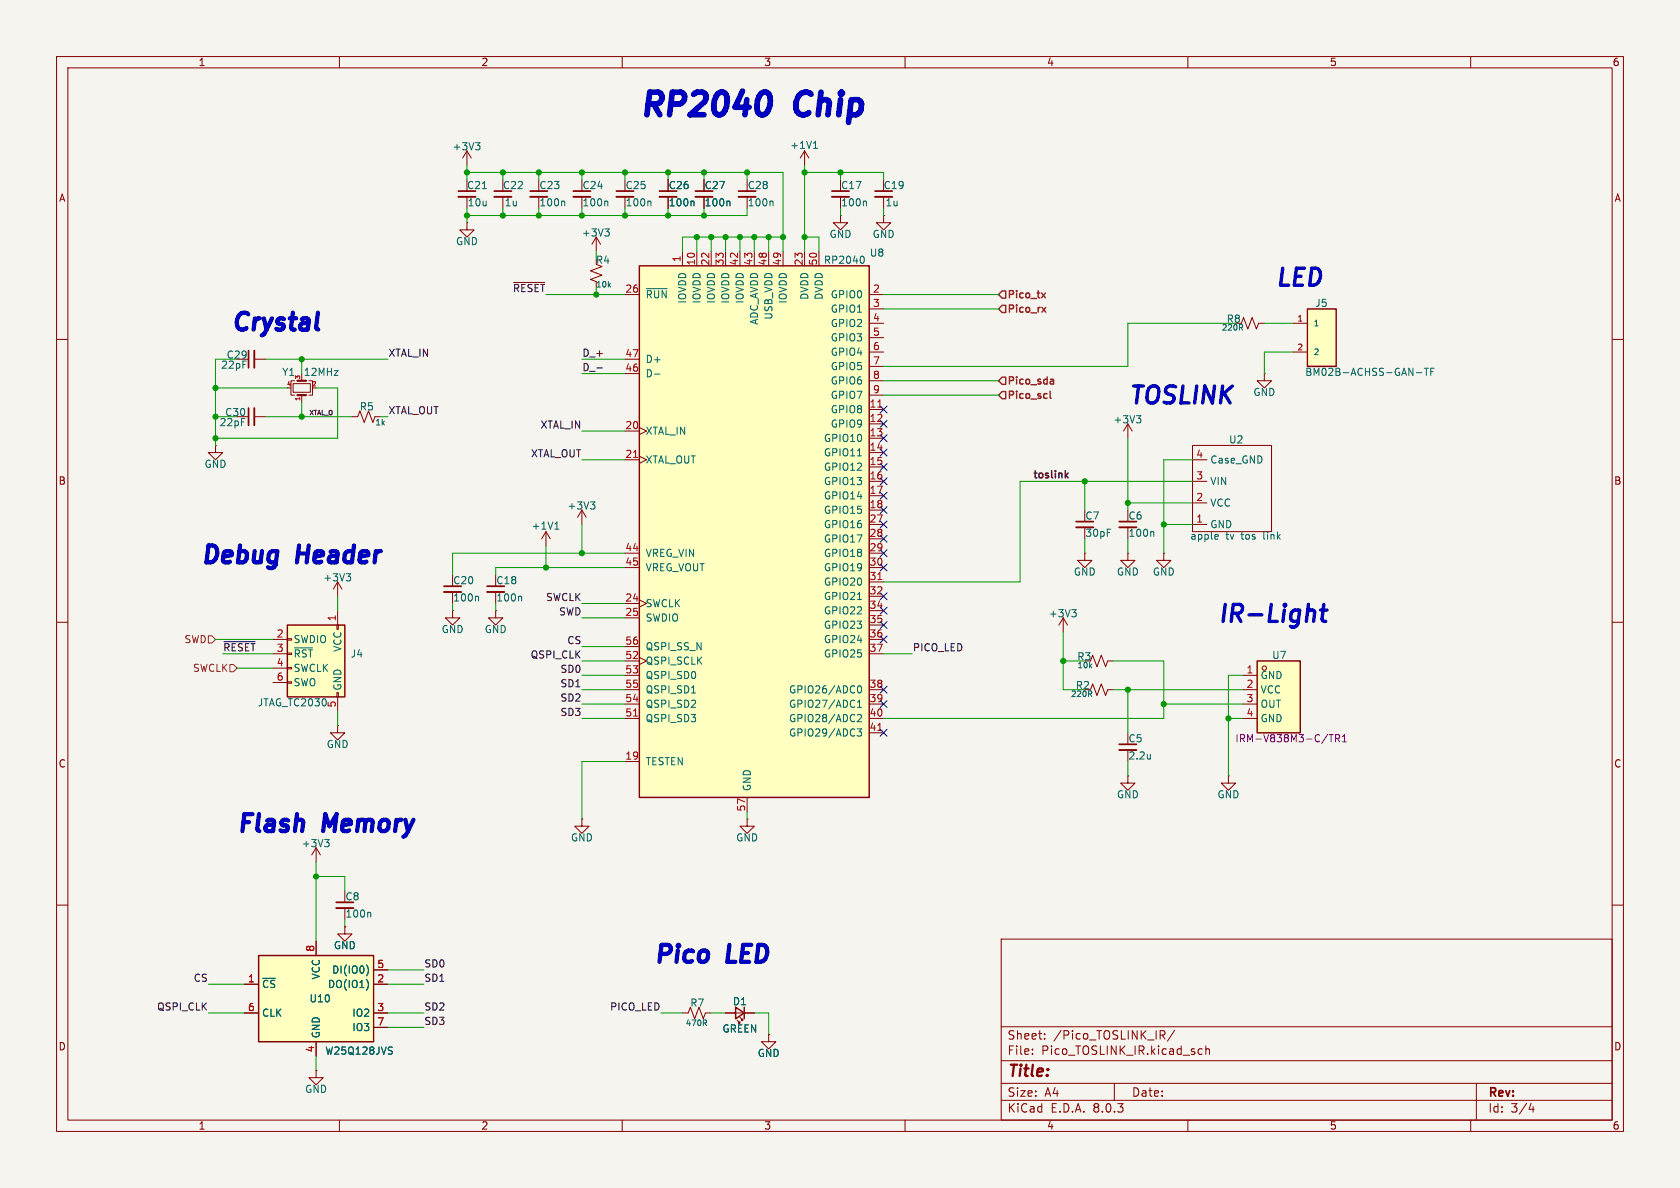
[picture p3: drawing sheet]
<svg xmlns="http://www.w3.org/2000/svg" width="297mm" height="210mm" viewBox="0 0 297 210" stroke-linecap="round" stroke-linejoin="round" font-family="sans-serif">
<path d="M0 0h297v210h-297z" fill="#f5f4ef" stroke="#f5f4ef" stroke-width=".18"/>
<g fill="none" stroke="#840000" stroke-width=".18">
<path d="M10 10h277v190h-277zM12 12h273v186h-273zM60 10v2M110 10v2M160 10v2M210 10v2M260 10v2M88.9 34.8v2M10 60h2M285 60h2M38.1 78.7v1.3h1.3l-1.3 1.3-1.3-1.3h1.3M38.1 78.7h.1"/>
<path d="M41.9 63.5h2M45 63.5h2M199.4 74.9l-.8 1.3M199.4 74.9v2.6M199.4 74.9l.8 1.3M210.8 78.7h14v15.3h-14zM223.5 66v1.3h1.3l-1.3 1.3-1.3-1.3h1.3M223.5 66h.1M199.4 97.8v1.3h1.3l-1.3 1.2-1.3-1.2h1.3M199.4 97.8h.1M210.8 92.7h2.6M210.8 88.9h2.6"/>
<path d="M210.8 85.1h2.6M210.8 81.3h2.6M10 110h2M59.7 102.9l-.8 1.2M59.7 102.9v2.5M59.7 102.9l.8 1.2M87.6 104.6v2.1M285 110h2M59.7 128.3v1.2h1.3l-1.3 1.3-1.3-1.3h1.3M59.7 128.3h.1M10 160h2M132.1 144.8v1.3h1.2l-1.2 1.2-1.3-1.2h1.3"/>
<path d="M132.1 144.8h.1M285 160h2M61 163.8v1.3h1.2l-1.2 1.3-1.3-1.3h1.3M61 163.8h.1M61 160.5v2.1M177 166h108v32h-108zM60 198v2M110 198v2M160 198v2M177 194.5h108M177 191.5h108M177 187.5h108"/>
<path d="M177 181.5h108M182.5 186.3v.1M182.5 185.5v.1M184.7 183.6v.1M184.7 182.8v.1M197 191.5v3M205.1 182.2h.6l.3 .3-.2 .4-.7 .1M205.5 183l.5 .7M207.7 182.1l-1.3 2M210 198v2M212 186.3h.5M212 185.5h.5"/>
<path d="M213.2 185.5l.2-.1 .3 .1 .1 .9M213.2 184.9v1.5M260 198v2M261 191.5v6.5M270.7 195l-.4 1.1h.9M271 195.6v1"/>
</g>
<path d="M87.4 34.8h3M45 62v3M86.1 104.6h3.1M59.4 160.5h3.1" fill="none" stroke="#840000" stroke-width=".33"/>
<path d="M87.4 33.8h3M43.9 62v3M86.1 103.6h3.1M59.4 159.5h3.1" fill="none" stroke="#840000" stroke-width=".3"/>
<path d="M200.9 73.5h.8l-.4 .5M201.4 74l.3 .2v.3l-.3 .2M215 94.5h.3l.1 .3-.6 .1M215.3 95.3h-.3M61.2 101.4h.8l-.4 .5M61.7 101.9l.3 .2v.3l-.3 .3M92 105.4l.2 .2v.6M65.4 161.3l.1 .2v.6" fill="none" stroke="#006464" stroke-width=".18"/>
<path d="M50.8 110.5h10.2v12.7h-10.2z" fill="#ffffc2"/>
<path d="M50.8 110.5h10.2v12.7h-10.2z" fill="none" stroke="#840000" stroke-width=".25"/>
<path d="M48.3 113h2.5M48.3 115.6h2.5M48.3 118.1h2.5M50.8 118h.8v.2h-.8zM50.8 115.4h.8v.3h-.8zM50.8 112.9h.8v.3h-.8zM59.6 110.5h.2v.8h-.2zM59.7 108v2.5M48.3 120.7h2.5M50.8 120.5h.8v.3h-.8zM59.6 122.4h.2v.8h-.2zM59.7 123.2v2.5" fill="none" stroke="#840000" stroke-width=".18"/>
<path d="M52 114.5h3.2" fill="none" stroke="#006464" stroke-width=".18"/>
<path d="M222.2 116.8h7.7v12.7h-7.7z" fill="#ffffc2"/>
<path d="M222.2 116.8h7.7v12.7h-7.7z" fill="none" stroke="#840000" stroke-width=".25"/>
<g fill="none" stroke="#840000" stroke-width=".18">
<path d="M132.1 34.8v2M148.6 38.1v1.3h1.3l-1.3 1.2-1.3-1.2h1.3M148.6 38.1h.1M148.6 34.8v2M62.2 73.7h1l.4-1.1 .8 2.1 .8-2.1 .7 2.1 .4-1h1M191.8 97.8v1.3h1.2l-1.2 1.2-1.3-1.2h1.3M191.8 97.8h.1M188 109.2l-.8 1.3M188 109.2v2.6M188 109.2l.7 1.3M219.7 119.4h2.5M219.7 121.9h2.5"/>
<path d="M219.7 124.5h2.5M219.7 127h2.5M55.9 189.2v1.3h1.2l-1.2 1.3-1.3-1.3h1.3M55.9 189.2h.1M135.9 182.9v1.3h1.3l-1.3 1.2-1.3-1.2h1.3M135.9 182.9h.1"/>
<circle cx="223.5" cy="118.1" r=".38"/>
</g>
<path d="M234.7 129.8l-1.1 1.6M235 129.9h.7M235.3 129.9v1.2M236.1 130.5h.6l.1-.2v-.3l-.7-.1v1.2M236.4 130.5l.4 .6M237.3 131.1h.8M237.3 130.2l.4-.3v1.2" fill="none" stroke="#840084" stroke-width=".18"/>
<path d="M130.6 34.8h3M147.1 34.8h3M190.2 93.2h3.1" fill="none" stroke="#840000" stroke-width=".33"/>
<path d="M130.6 33.8h3M147.1 33.8h3M190.2 92.2h3.1" fill="none" stroke="#840000" stroke-width=".3"/>
<path d="M136.5 35.5l.2 .2v.7M153 35.5l.2 .2v.7M189.5 107.8h.8l-.5 .5M190 108.3l.3 .2v.3l-.3 .2" fill="none" stroke="#006464" stroke-width=".18"/>
<path d="M45.7 168.9h20.3v15.3h-20.3z" fill="#ffffc2"/>
<path d="M45.7 168.9h20.3v15.3h-20.3z" fill="none" stroke="#840000" stroke-width=".25"/>
<g fill="none" stroke="#840000" stroke-width=".18">
<path d="M156.2 38.1v1.3h-1.3l1.3 1.2 1.3-1.2h-1.3M156.2 38.1h.1M105.4 46.7l1 .4-2 .8 2 .7-2 .8 1 .4M41.9 73.7h2M45 73.7h2M51.8 67.8h3.1v1.5h-3.1zM52.1 67.3h-.7v2.6h.7M53.3 66v1.3M53.3 69.9v1.2M54.6 67.3h.6v2.6h-.6M80 108v1.2h1.3l-1.3 1.3-1.3-1.3h1.3M80 108h.1"/>
<path d="M80 104.6v2.1M87.6 108v1.2h1.3l-1.3 1.3-1.2-1.3h1.2M87.6 108h.1M43.2 174h2.5M43.2 179.1h2.5M55.9 166.4v2.5M66 174h2.6M66 179.1h2.6M66 171.5h2.6M55.9 184.2v2.5M66 181.6h2.6"/>
</g>
<path d="M84.4 105.4l.2 .2v.6M64.8 170.6a1.49 1.49 0 0 1 0 1.9M65.1 173.7v.8M68.9 185.1h.5M69.1 185.7l.3 .3-.3 .4" fill="none" stroke="#006464" stroke-width=".18"/>
<path d="M45 72.1v3.1M78.5 104.6h3" fill="none" stroke="#840000" stroke-width=".33"/>
<path d="M43.9 72.1v3.1M78.5 103.6h3" fill="none" stroke="#840000" stroke-width=".3"/>
<path d="M52.6 69.9h1.5M52.6 67.3h1.5" fill="none" stroke="#840000" stroke-width=".38"/>
<path d="M113 47h40.7v94h-40.7z" fill="#ffffc2"/>
<path d="M113 47h40.7v94h-40.7z" fill="none" stroke="#840000" stroke-width=".25"/>
<g fill="none" stroke="#840000" stroke-width=".18">
<path d="M95.2 34.8v2M102.9 34.8v2M110.5 34.8v2M118.1 34.8v2M124.5 34.8v2M156.2 34.8v2M105.4 41.9l-.8 1.3M105.4 41.9v2.6M105.4 41.9l.8 1.3M110.5 52.1h2.5M120.6 44.5v2.5M123.2 44.5v2.5"/>
<path d="M125.7 44.5v2.5M128.3 44.5v2.5M130.8 44.5v2.5M133.3 44.5v2.5M135.9 44.5v2.5M138.4 44.5v2.5M142.2 44.5v2.5M144.8 44.5v2.5M153.7 52.1h2.5M153.7 54.6h2.5M153.7 57.2h2.5M153.7 59.7h2.5"/>
<path d="M110.5 76.2h2.5M110.5 66h2.5M110.5 63.5h2.5M113 75.6l1.3 .6-1.3 .6M153.7 72.4h2.5M153.7 74.9h2.5M153.7 77.5h2.5M153.7 62.2h2.5M153.7 64.8h2.5M153.7 67.3h2.5M153.7 69.9h2.5M110.5 81.3h2.5"/>
<path d="M110.5 97.8h2.5M113 80.6l1.3 .7-1.3 .6M153.7 80h2.5M153.7 82.6h2.5M153.7 85.1h2.5M153.7 87.6h2.5M153.7 90.2h2.5M153.7 92.7h2.5M153.7 95.3h2.5M153.7 97.8h2.5M110.5 106.7h2.5M110.5 109.2h2.5"/>
<path d="M110.5 100.3h2.5M110.5 116.8h2.5M110.5 119.4h2.5M110.5 114.3h2.5M113 106l1.3 .7-1.3 .6M113 116.2l1.3 .6-1.3 .7M153.7 100.3h2.5M153.7 102.9h2.5M153.7 105.4h2.5M153.7 108h2.5M153.7 110.5h2.5M153.7 113h2.5"/>
<path d="M153.7 115.6h2.5M110.5 134.6h2.5M110.5 121.9h2.5M110.5 124.5h2.5M110.5 127h2.5M153.7 121.9h2.5M153.7 124.5h2.5M153.7 127h2.5M153.7 129.5h2.5M192.8 121.9l.4-1 .7 2 .8-2 .8 2 .3-1h1M132.1 141v2.5M120.6 179.1h1.1l.3-1 .8 2 .8-2 .7 2 .4-1h1"/>
</g>
<path d="M155.2 72h.7M112 80.9h.7M155.2 102.5h.7M112 126.6h.7M155.2 129.1h.7" fill="none" stroke="#a90000" stroke-width=".18"/>
<g fill="none" stroke="#006464" stroke-width=".18">
<path d="M99.7 35.5l.1 .2v.7M107.3 35.5l.2 .2v.7M114.9 35.5l.2 .2v.7M122.5 35.5l.2 .2v.7M128.9 35.5l.1 .2v.7M106.9 40.5h.8l-.4 .4M107.5 40.9l.2 .3v.3l-.2 .2M114.3 51h3.7M152.5 45.3a.79 .79 0 0 1 0 1.3M115.7 66.1h1M151.6 80.6h.7M151.6 106h.7"/>
<path d="M122.2 122.5h.8M151.5 128.8h.8l-.4 .5 .4 .2v.5l-.2 .1-.6-.1M151.6 126.4l.5-.1 .2 .4-.8 .9h.8M151.6 125h.7M151.6 124.1l.3-.3v1.2M151.7 121.4l.2-.2a.68 .68 0 0 1 .4 .7 .68 .68 0 0 1-.4 .6l-.2-.1-.1-.4zM192.7 122.7l.3 .4M193 122.2v.4M124.6 180.8l.3 .5M124.9 180.4v.3"/>
</g>
<path d="M93.7 34.8h3.1M101.3 34.8h3.1M109 34.8h3M116.6 34.8h3M122.9 34.8h3.1M154.7 34.8h3" fill="none" stroke="#840000" stroke-width=".33"/>
<path d="M93.7 33.8h3.1M101.3 33.8h3.1M109 33.8h3M116.6 33.8h3M122.9 33.8h3.1M154.7 33.8h3" fill="none" stroke="#840000" stroke-width=".3"/>
<path d="M231.1 54.6h5.1v10.2h-5.1z" fill="#ffffc2"/>
<path d="M231.1 54.6h5.1v10.2h-5.1zM130 178.1l1.6 1-1.6 1zM131.6 178.1v2" fill="none" stroke="#840000" stroke-width=".25"/>
<g fill="none" stroke="#840000" stroke-width=".18">
<path d="M82.5 39.4v1.2h1.3l-1.3 1.3-1.2-1.3h1.2M82.5 39.4h.1M82.5 26.7l-.7 1.2M82.5 26.7v2.5M82.5 34.8v2M82.5 26.7l.8 1.2M118.1 34.8v2M124.5 34.8v2M142.2 26.7l-.7 1.2M142.2 26.7v2.5M142.2 26.7l.8 1.2M219.5 57.2l.3-1.1 .8 2.1 .8-2.1 .7 2.1 .4-1h1"/>
<path d="M228.6 57.2h2.5M228.6 62.2h2.5M96.5 94l-.7 1.3M96.5 94v2.5M96.5 94l.8 1.3M102.9 90.2l-.8 1.2M102.9 90.2v2.5M102.9 90.2l.7 1.2M199.4 93.2v2.1M205.7 97.8v1.3h1.3l-1.3 1.2-1.2-1.2h1.2M205.7 97.8h.1M192.8 116.8l.4-1 .7 2.1 .8-2.1 .8 2.1 .3-1.1h1"/>
<path d="M199.4 137.2v1.2h1.3l-1.3 1.3-1.3-1.3h1.3M199.4 137.2h.1M199.4 132.6v2M217.2 137.2v1.2h1.2l-1.2 1.3-1.3-1.3h1.3M217.2 137.2h.1M55.9 149.9l-.8 1.2M55.9 149.9v2.5M55.9 149.9l.7 1.2M102.9 144.8v1.3h1.2l-1.2 1.2-1.3-1.2h1.3M102.9 144.8h.1M43.2 179.1h2.5M43.2 174h2.5"/>
<path d="M55.9 166.4v2.5M61 163.8h.1M66 179.1h2.6M66 174h2.6M66 171.5h2.6M128.3 179.1h5M130.8 179.8l.5 .5h-.2h.2v-.2M55.9 184.2v2.5M66 181.6h2.6M130.3 180.3l.5 .5h-.2h.2v-.2M135.9 182.9h.1"/>
</g>
<g fill="none" stroke="#006464" stroke-width=".18">
<path d="M84.1 25.2h.7l-.4 .5M84.6 25.7l.2 .2v.3l-.2 .3M85.3 33.3h.7M122.5 35.5l.2 .2v.7M128.9 35.5l.1 .2v.7M143.8 26.2h.7M143.9 25.3l.3-.3v1.2M219.4 57.9l.3 .5M219.6 57.5v.3M250.4 65.9h1M251.8 65.1h.7M252.2 65.1v1.3"/>
<path d="M252.9 65.7h.5M253.5 65.1h-.6v1.3M98.1 93.5h.7M98.2 92.6l.3-.3v1.2M104.4 88.7h.8l-.5 .5M104.9 89.2l.3 .2v.3l-.3 .3M203.8 94l.2 .1v.7M203.4 133.3v.9M203.4 134.1h-.1M58.1 149.6l-.2 .1M64.8 170.6a1.49 1.49 0 0 1 0 1.9M65.1 173.7v.8"/>
<path d="M68.9 185.1h.5M69.1 185.7l.3 .3-.3 .4"/>
</g>
<path d="M81 34.8h3.1M197.9 93.2h3M197.9 132.6h3" fill="none" stroke="#840000" stroke-width=".33"/>
<path d="M81 33.8h3.1M197.9 92.2h3M197.9 131.6h3" fill="none" stroke="#840000" stroke-width=".3"/>
<path d="M36.8 112.4h.7l.6 .6-.6 .7h-.7zM40.6 117.5h.7l.6 .6-.6 .6h-.7z" fill="none" stroke="#725600" stroke-width=".18"/>
<path d="M177.2 51.4h.6v1.3h-.6l-.7-.6zM177.2 54h.6v1.2h-.6l-.7-.6zM177.2 66.7h.6v1.2h-.6l-.7-.6zM177.2 69.2h.6v1.3h-.6l-.7-.6zM185.7 70.2l.1 .2" fill="none" stroke="#725600" stroke-width=".25"/>
<path d="M90.8 49.9h5.5M105.5 65h1M39.6 113.4h5.5" fill="none" stroke="#0f0f0f" stroke-width=".18"/>
<path d="M188.5 84l.3 .5M188.8 83.6l-.5 .5" fill="none" stroke="#0f0f0f" stroke-width=".25"/>
<path d="M233.5 107.8h1.1M234 106.8l-.3 2.6 .1 .3 .6 .1" fill="none" stroke="#0000c2" stroke-width=".6"/>
<path d="M135.1 16.3a.88 .88 0 0 1 1 .8 2.61 2.61 0 0 1-1.2 3.2" fill="none" stroke="#0000c2" stroke-width="1"/>
<g fill="none" stroke="#009600" stroke-width=".18">
<path d="M82.5 30.5h55.9v14M82.5 29.2v2.6M82.5 36.8v2.6M88.9 30.5v1.3M88.9 36.8v1.3M95.2 30.5v1.3M95.2 36.8v1.3M102.9 30.5v1.3M102.9 36.8v1.3M110.5 30.5v1.3M110.5 36.8v1.3M118.1 30.5v1.3"/>
<path d="M118.1 36.8v1.3M124.5 30.5v1.3M124.5 36.8v1.3M132.1 36.8v1.3h-49.6M132.1 30.5v1.3M142.2 30.5h14v1.3M142.2 29.2v15.3M148.6 30.5v1.3M148.6 36.8v1.3M156.2 36.8v1.3M96.5 52.1h14M105.4 44.5v1.2"/>
<path d="M105.4 50.8v1.3M123.2 41.9v2.6M125.7 41.9v2.6M128.3 41.9v2.6M130.8 41.9v2.6M133.3 41.9v2.6M135.9 41.9v2.6M138.4 41.9h-17.8v2.6M142.2 41.9h2.6v2.6M156.2 52.1h20.3M156.2 54.6h20.3M218.4 57.2h-19v7.6h-43.2"/>
<path d="M223.5 57.2h5.1M38.1 68.6h12.7M38.1 73.7h3.8M41.9 63.5h-3.8v15.2M47 63.5h21.6M47 73.7h15.2M53.3 63.5v2.5M53.3 71.1v2.6M55.9 68.6h3.8v8.9h-21.6M67.3 73.7h1.3M102.9 63.5h7.6M102.9 76.2h7.6"/>
<path d="M102.9 66h7.6M156.2 69.9h20.3M156.2 67.3h20.3M199.4 77.5v12.7M228.6 62.2h-5.1v3.8M96.5 96.5v3.8M102.9 92.7v5.1M102.9 81.3h7.6M110.5 97.8h-30.5v3.8M191.8 85.1v5.1M191.8 95.3v2.5M199.4 95.3v2.5"/>
<path d="M199.4 88.9h11.4M205.7 92.7h5.1M210.8 85.1h-30.5v17.8h-24.1M210.8 81.3h-5.1v16.5M38.1 113h10.2M39.4 115.6h8.9M41.9 118.1h6.4M59.7 105.4v2.6M80 106.7v1.3M87.6 106.7v1.3M102.9 116.8h7.6M102.9 119.4h7.6"/>
<path d="M102.9 109.2h7.6M102.9 106.7h7.6M102.9 114.3h7.6M110.5 100.3h-22.9v1.3M156.2 115.6h5.1M188 111.8v10.1h3.8M188 116.8h3.8M196.8 116.8h8.9v10.2h-49.5M219.7 119.4h-2.5v17.8M59.7 125.7v2.6M102.9 121.9h7.6M102.9 127h7.6"/>
<path d="M102.9 124.5h7.6M110.5 134.6h-7.6v10.2M196.8 121.9h22.9M199.4 121.9v7.6M199.4 134.6v2.6M205.7 124.5h14M217.2 127h2.5M55.9 154.9h5.1v2.6M55.9 152.4v14M132.1 143.5v1.3M36.8 174h6.4M36.8 179.1h6.4"/>
<path d="M61 162.6v1.2M68.6 171.5h6.3M68.6 174h6.3M68.6 179.1h6.3M116.8 179.1h3.8M125.7 179.1h2.6M133.3 179.1h2.6v3.8M55.9 186.7v2.5M68.6 181.6h6.3"/>
</g>
<g fill="none" stroke="#000084" stroke-width=".18">
<path d="M155.6 74.3l1.2 1.2M155.6 76.9l1.2 1.2M155.6 79.4l1.2 1.2M155.6 71.8l1.2 1.2M156.8 74.3l-1.2 1.2M156.8 76.9l-1.2 1.2M156.8 79.4l-1.2 1.2M156.8 71.8l-1.2 1.2M155.6 92.1l1.2 1.2M155.6 94.6l1.2 1.3M155.6 99.7l1.2 1.2M155.6 97.2l1.2 1.2"/>
<path d="M155.6 87l1.2 1.2M155.6 84.5l1.2 1.2M155.6 89.6l1.2 1.2M155.6 81.9l1.2 1.3M156.8 92.1l-1.2 1.2M156.8 94.6l-1.2 1.3M156.8 99.7l-1.2 1.2M156.8 97.2l-1.2 1.2M156.8 87l-1.2 1.2M156.8 84.5l-1.2 1.2M156.8 89.6l-1.2 1.2M156.8 81.9l-1.2 1.3"/>
<path d="M155.6 109.9l1.2 1.2M155.6 107.3l1.2 1.3M155.6 104.8l1.2 1.2M155.6 112.4l1.2 1.2M156.8 109.9l-1.2 1.2M156.8 107.3l-1.2 1.3M156.8 104.8l-1.2 1.2M156.8 112.4l-1.2 1.2M155.6 128.9l1.2 1.2M155.6 123.9l1.2 1.2M155.6 121.3l1.2 1.2M156.8 128.9l-1.2 1.2"/>
<path d="M156.8 123.9l-1.2 1.2M156.8 121.3l-1.2 1.2"/>
</g>
<g fill="#009600" stroke="#009600" stroke-width=".18">
<circle cx="38.1" cy="77.5" r=".46"/>
<circle cx="53.3" cy="63.5" r=".46"/>
<circle cx="53.3" cy="73.7" r=".46"/>
<circle cx="38.1" cy="73.7" r=".46"/>
<circle cx="38.1" cy="68.6" r=".46"/>
<circle cx="88.9" cy="38.1" r=".46"/>
<circle cx="95.2" cy="38.1" r=".46"/>
<circle cx="102.9" cy="30.5" r=".46"/>
<circle cx="102.9" cy="38.1" r=".46"/>
<circle cx="82.5" cy="30.5" r=".46"/>
<circle cx="82.5" cy="38.1" r=".46"/>
<circle cx="95.2" cy="30.5" r=".46"/>
<circle cx="88.9" cy="30.5" r=".46"/>
<circle cx="55.9" cy="154.9" r=".46"/>
<circle cx="105.4" cy="52.1" r=".46"/>
<circle cx="96.5" cy="100.3" r=".46"/>
<circle cx="102.9" cy="97.8" r=".46"/>
<circle cx="148.6" cy="30.5" r=".46"/>
<circle cx="128.3" cy="41.9" r=".46"/>
<circle cx="132.1" cy="30.5" r=".46"/>
<circle cx="130.8" cy="41.9" r=".46"/>
<circle cx="133.3" cy="41.9" r=".46"/>
<circle cx="142.2" cy="41.9" r=".46"/>
<circle cx="135.9" cy="41.9" r=".46"/>
<circle cx="138.4" cy="41.9" r=".46"/>
<circle cx="142.2" cy="30.5" r=".46"/>
<circle cx="188" cy="116.8" r=".46"/>
<circle cx="199.4" cy="121.9" r=".46"/>
<circle cx="191.8" cy="85.1" r=".46"/>
<circle cx="199.4" cy="88.9" r=".46"/>
<circle cx="217.2" cy="127" r=".46"/>
<circle cx="205.7" cy="92.7" r=".46"/>
<circle cx="205.7" cy="124.5" r=".46"/>
<circle cx="118.1" cy="38.1" r=".46"/>
<circle cx="123.2" cy="41.9" r=".46"/>
<circle cx="118.1" cy="30.5" r=".46"/>
<circle cx="110.5" cy="38.1" r=".46"/>
<circle cx="124.5" cy="38.1" r=".46"/>
<circle cx="125.7" cy="41.9" r=".46"/>
<circle cx="124.5" cy="30.5" r=".46"/>
<circle cx="110.5" cy="30.5" r=".46"/>
</g>
<g font-size="5.6" fill="#0000c2">
<text x="112.8" y="20.8">RP2040</text>
<text x="141.3" y="20.8">Chip</text>
</g>
<g font-size="4.2" fill="#0000c2">
<text x="225.3" y="50.8">LED</text>
<text x="40.6" y="58.7">Crystal</text>
<text x="199.4" y="71.6">TOSLINK</text>
<text x="35.3" y="99.8">Debug</text>
<text x="53" y="99.8">Header</text>
<text x="215.1" y="110.2">IR-Light</text>
<text x="41.7" y="147.3">Flash</text>
<text x="57.6" y="147.3">Memory</text>
<text x="115.4" y="170.4">Pico</text>
<text x="129" y="170.4">LED</text>
</g>
<text font-size="2.8" fill="#840000" x="178" y="190.9">Title:</text>
<g font-size="2.1" fill="#840000">
<text x="178" y="184">Sheet:</text>
<text x="186.2" y="184">/Pico_TOSLINK_IR/</text>
<text x="178" y="186.7">File:</text>
<text x="184.1" y="186.7">Pico_TOSLINK_IR.kicad_sch</text>
<text x="178" y="196.9">KiCad</text>
<text x="178" y="194.1">Size:</text>
<text x="184.7" y="194.1">A4</text>
<text x="185.7" y="196.9">E.D.A.</text>
<text x="193.3" y="196.9">8.0.3</text>
<text x="200" y="194.1">Date:</text>
<text x="263" y="194.3">Rev:</text>
<text x="263" y="196.9">Id:</text>
<text x="267.1" y="196.9">3/4</text>
</g>
<g font-size="1.8" fill="#840000">
<text x="35" y="11.9">1</text>
<text x="85" y="11.9">2</text>
<text x="135" y="11.9">3</text>
<text x="185" y="11.9">4</text>
<text x="235" y="11.9">5</text>
<text x="285" y="11.9">6</text>
<text x="10.3" y="35.9">A</text>
<text x="118.1" y="33.6">C26</text>
<text x="124.5" y="33.6">C27</text>
<text x="285.3" y="35.9">A</text>
<text x="10.3" y="85.9">B</text>
<text x="285.3" y="85.9">B</text>
<text x="10.3" y="135.9">C</text>
<text x="285.3" y="135.9">C</text>
<text x="10.3" y="185.9">D</text>
<text x="285.3" y="185.9">D</text>
<text x="35" y="199.9">1</text>
<text x="85" y="199.9">2</text>
<text x="135" y="199.9">3</text>
<text x="185" y="199.9">4</text>
<text x="235" y="199.9">5</text>
<text x="285" y="199.9">6</text>
</g>
<g font-size="1.8" fill="#006464">
<text x="79.9" y="26.8">+3V3</text>
<text x="139.6" y="26.5">+1V1</text>
<text x="82.5" y="33.6">C21</text>
<text x="88.8" y="33.6">C22</text>
<text x="95.3" y="33.6">C23</text>
<text x="102.9" y="33.6">C24</text>
<text x="110.5" y="33.6">C25</text>
<text x="132.1" y="33.6">C28</text>
<text x="148.6" y="33.6">C17</text>
<text x="156.1" y="33.6">C19</text>
<text x="82.6" y="36.7">10u</text>
<text x="89.1" y="36.7">1u</text>
<text x="95.3" y="36.7">100n</text>
<text x="102.9" y="36.7">100n</text>
<text x="110.5" y="36.7">100n</text>
<text x="118.1" y="36.7">100n</text>
<text x="124.5" y="36.7">100n</text>
<text x="132.1" y="36.7">100n</text>
<text x="148.6" y="36.7">100n</text>
<text x="156.4" y="36.7">1u</text>
<text x="80.5" y="43.5">GND</text>
<text x="102.8" y="42">+3V3</text>
<text x="105.3" y="46.8">R4</text>
<text x="145.6" y="46.8">RP2040</text>
<text x="146.6" y="42.3">GND</text>
<text x="153.7" y="45.6">U8</text>
<text x="154.2" y="42.3">GND</text>
<text x="114" y="52.9">~{RUN}</text>
<text x="121.5" y="53.8" transform="rotate(-90 121.5 53.8)">IOVDD</text>
<text x="124.1" y="53.8" transform="rotate(-90 124.1 53.8)">IOVDD</text>
<text x="126.6" y="53.8" transform="rotate(-90 126.6 53.8)">IOVDD</text>
<text x="129.1" y="53.8" transform="rotate(-90 129.1 53.8)">IOVDD</text>
<text x="131.7" y="53.8" transform="rotate(-90 131.7 53.8)">IOVDD</text>
<text x="139.3" y="53.8" transform="rotate(-90 139.3 53.8)">IOVDD</text>
<text x="143.1" y="53.1" transform="rotate(-90 143.1 53.1)">DVDD</text>
<text x="145.6" y="53.1" transform="rotate(-90 145.6 53.1)">DVDD</text>
<text x="146.8" y="52.9">GPIO0</text>
<text x="134.2" y="57.5" transform="rotate(-90 134.2 57.5)">ADC_AVDD</text>
<text x="136.8" y="56.6" transform="rotate(-90 136.8 56.6)">USB_VDD</text>
<text x="146.8" y="55.5">GPIO1</text>
<text x="146.8" y="58">GPIO2</text>
<text x="216.8" y="57.3">R8</text>
<text x="232.4" y="54.5">J5</text>
<text x="39" y="65.4">22pF</text>
<text x="40" y="63.6">C29</text>
<text x="114" y="64.4">D+</text>
<text x="146.8" y="60.6">GPIO3</text>
<text x="146.8" y="63.1">GPIO4</text>
<text x="146.8" y="65.6">GPIO5</text>
<text x="49.8" y="66.6">Y1</text>
<text x="53.6" y="66.6">12MHz</text>
<text x="114" y="66.9">D-</text>
<text x="146.8" y="68.2">GPIO6</text>
<text x="146.8" y="70.7">GPIO7</text>
<text x="221.5" y="70.2">GND</text>
<text x="230.6" y="66.6">BM02B-ACHSS-GAN-TF</text>
<text x="38.7" y="75.5">22pF</text>
<text x="39.7" y="73.8">C30</text>
<text x="63.5" y="72.7">R5</text>
<text x="114" y="77.1">XTAL_IN</text>
<text x="146.8" y="73.3">GPIO8</text>
<text x="146.8" y="75.8">GPIO9</text>
<text x="196.7" y="75">+3V3</text>
<text x="36.1" y="82.9">GND</text>
<text x="114" y="82.1">XTAL_OUT</text>
<text x="145.6" y="78.3">GPIO10</text>
<text x="145.6" y="80.9">GPIO11</text>
<text x="145.6" y="83.4">GPIO12</text>
<text x="213.9" y="82.1">Case_GND</text>
<text x="217.2" y="78.6">U2</text>
<text x="145.6" y="86">GPIO13</text>
<text x="145.6" y="88.5">GPIO14</text>
<text x="213.9" y="89.8">VCC</text>
<text x="213.9" y="86">VIN</text>
<text x="93.9" y="93.8">+1V1</text>
<text x="100.2" y="90.3">+3V3</text>
<text x="145.6" y="91">GPIO15</text>
<text x="145.6" y="93.6">GPIO16</text>
<text x="191.8" y="92">C7</text>
<text x="191.8" y="95.1">30pF</text>
<text x="199.4" y="92">C6</text>
<text x="199.4" y="95.1">100n</text>
<text x="210.3" y="95.6">apple</text>
<text x="213.9" y="93.6">GND</text>
<text x="216.7" y="95.6">tv</text>
<text x="219.6" y="95.6">tos</text>
<text x="223.6" y="95.6">link</text>
<text x="114" y="98.7">VREG_VIN</text>
<text x="114" y="101.2">VREG_VOUT</text>
<text x="145.6" y="96.1">GPIO17</text>
<text x="145.6" y="98.7">GPIO18</text>
<text x="145.6" y="101.2">GPIO19</text>
<text x="189.7" y="102">GND</text>
<text x="197.4" y="102">GND</text>
<text x="203.7" y="102">GND</text>
<text x="57" y="103">+3V3</text>
<text x="80" y="106.5">100n</text>
<text x="80" y="103.5">C20</text>
<text x="87.6" y="106.5">100n</text>
<text x="87.6" y="103.5">C18</text>
<text x="114" y="107.5">SWCLK</text>
<text x="145.6" y="103.7">GPIO20</text>
<text x="145.6" y="106.3">GPIO21</text>
<text x="51.8" y="113.9">SWDIO</text>
<text x="78" y="112.1">GND</text>
<text x="85.6" y="112.1">GND</text>
<text x="114" y="110.1">SWDIO</text>
<text x="145.6" y="108.8">GPIO22</text>
<text x="145.6" y="111.4">GPIO23</text>
<text x="145.6" y="113.9">GPIO24</text>
<text x="185.3" y="109.3">+3V3</text>
<text x="51.8" y="116.4">~{RST}</text>
<text x="51.8" y="119">SWCLK</text>
<text x="60.6" y="115.3" transform="rotate(-90 60.6 115.3)">VCC</text>
<text x="61.9" y="116.4">J4</text>
<text x="114" y="117.7">QSPI_SCLK</text>
<text x="114" y="115.2">QSPI_SS_N</text>
<text x="145.6" y="116.4">GPIO25</text>
<text x="190.3" y="116.9">R3</text>
<text x="224.8" y="116.7">U7</text>
<text x="45.5" y="125.1">JTAG_TC2030</text>
<text x="51.8" y="121.5">SWO</text>
<text x="59.4" y="125.2" transform="rotate(-90 59.4 125.2)">5</text>
<text x="60.6" y="122.2" transform="rotate(-90 60.6 122.2)">GND</text>
<text x="114" y="120.2">QSPI_SD0</text>
<text x="114" y="125.3">QSPI_SD2</text>
<text x="114" y="122.8">QSPI_SD1</text>
<text x="139.4" y="122.8">GPIO26/ADC0</text>
<text x="139.4" y="125.3">GPIO27/ADC1</text>
<text x="190.1" y="122">R2</text>
<text x="222.8" y="120.2">GND</text>
<text x="222.8" y="122.8">VCC</text>
<text x="222.8" y="125.3">OUT</text>
<text x="114" y="127.9">QSPI_SD3</text>
<text x="139.4" y="127.9">GPIO28/ADC2</text>
<text x="139.4" y="130.4">GPIO29/ADC3</text>
<text x="199.4" y="131.4">C5</text>
<text x="222.8" y="127.9">GND</text>
<text x="57.7" y="132.4">GND</text>
<text x="114" y="135.5">TESTEN</text>
<text x="199.4" y="134.5">2.2u</text>
<text x="132.9" y="140" transform="rotate(-90 132.9 140)">GND</text>
<text x="197.4" y="141.3">GND</text>
<text x="215.1" y="141.3">GND</text>
<text x="53.2" y="150">+3V3</text>
<text x="100.8" y="148.9">GND</text>
<text x="130" y="148.9">GND</text>
<text x="61" y="159.4">C8</text>
<text x="58.9" y="168">GND</text>
<text x="61" y="162.4">100n</text>
<text x="56.7" y="173.2" transform="rotate(-90 56.7 173.2)">VCC</text>
<text x="58.6" y="172.3">DI(IO0)</text>
<text x="46.2" y="174.9">~{CS}</text>
<text x="46.2" y="179.9">CLK</text>
<text x="54.6" y="177.4">U10</text>
<text x="57.9" y="174.9">DO(IO1)</text>
<text x="62.2" y="179.9">IO2</text>
<text x="121.9" y="178.2">R7</text>
<text x="129.5" y="177.9">D1</text>
<text x="56.7" y="183.6" transform="rotate(-90 56.7 183.6)">GND</text>
<text x="62.2" y="182.5">IO3</text>
<text x="127.6" y="182.7">GREEN</text>
<text x="57.4" y="186.6">W25Q128JVS</text>
<text x="133.9" y="187">GND</text>
<text x="53.8" y="193.4">GND</text>
</g>
<g font-size="1.8" fill="#a90000">
<text x="120.4" y="46.4" transform="rotate(-90 120.4 46.4)">1</text>
<text x="122.9" y="47" transform="rotate(-90 122.9 47)">10</text>
<text x="125.5" y="47" transform="rotate(-90 125.5 47)">22</text>
<text x="128" y="47" transform="rotate(-90 128 47)">33</text>
<text x="130.6" y="47" transform="rotate(-90 130.6 47)">42</text>
<text x="133.1" y="47" transform="rotate(-90 133.1 47)">43</text>
<text x="135.6" y="47" transform="rotate(-90 135.6 47)">48</text>
<text x="138.2" y="47" transform="rotate(-90 138.2 47)">49</text>
<text x="142" y="47" transform="rotate(-90 142 47)">23</text>
<text x="144.5" y="47" transform="rotate(-90 144.5 47)">50</text>
<text x="110.4" y="51.8">26</text>
<text x="154.2" y="51.8">2</text>
<text x="154.2" y="54.4">3</text>
<text x="154.2" y="56.9">4</text>
<text x="154.2" y="59.4">5</text>
<text x="110.4" y="65.8">46</text>
<text x="110.4" y="63.2">47</text>
<text x="154.2" y="62">6</text>
<text x="154.2" y="64.5">7</text>
<text x="154.2" y="67.1">8</text>
<text x="154.2" y="69.6">9</text>
<text x="110.4" y="75.9">20</text>
<text x="153.6" y="72.1">11</text>
<text x="153.6" y="74.7">12</text>
<text x="153.6" y="77.2">13</text>
<text x="110.4" y="81">21</text>
<text x="153.6" y="79.8">14</text>
<text x="153.6" y="82.3">15</text>
<text x="211.4" y="81">4</text>
<text x="153.6" y="84.8">16</text>
<text x="153.6" y="87.4">17</text>
<text x="153.6" y="89.9">18</text>
<text x="211.4" y="88.6">2</text>
<text x="211.4" y="84.8">3</text>
<text x="153.6" y="92.5">27</text>
<text x="153.6" y="95">28</text>
<text x="211.4" y="92.5">1</text>
<text x="110.4" y="97.5">44</text>
<text x="110.4" y="100.1">45</text>
<text x="153.6" y="97.5">29</text>
<text x="153.6" y="100.1">30</text>
<text x="110.4" y="106.4">24</text>
<text x="153.6" y="102.6">31</text>
<text x="153.6" y="105.2">32</text>
<text x="153.6" y="107.7">34</text>
<text x="48.8" y="112.8">2</text>
<text x="59.4" y="109.9" transform="rotate(-90 59.4 109.9)">1</text>
<text x="110.4" y="109">25</text>
<text x="153.6" y="110.2">35</text>
<text x="153.6" y="112.8">36</text>
<text x="48.8" y="115.3">3</text>
<text x="48.8" y="117.9">4</text>
<text x="110.4" y="116.6">52</text>
<text x="110.4" y="119.1">53</text>
<text x="110.4" y="114">56</text>
<text x="153.6" y="115.3">37</text>
<text x="220.3" y="119.1">1</text>
<text x="48.8" y="120.4">6</text>
<text x="110.4" y="124.2">54</text>
<text x="110.4" y="121.7">55</text>
<text x="153.6" y="121.7">38</text>
<text x="153.6" y="124.2">39</text>
<text x="220.3" y="121.7">2</text>
<text x="220.3" y="124.2">3</text>
<text x="110.4" y="126.7">51</text>
<text x="153.6" y="126.7">40</text>
<text x="153.6" y="129.3">41</text>
<text x="220.3" y="126.7">4</text>
<text x="110.4" y="134.4">19</text>
<text x="131.8" y="143.6" transform="rotate(-90 131.8 143.6)">57</text>
<text x="43.7" y="173.7">1</text>
<text x="55.6" y="168.3" transform="rotate(-90 55.6 168.3)">8</text>
<text x="66.6" y="173.7">2</text>
<text x="66.6" y="171.2">5</text>
<text x="43.7" y="178.8">6</text>
<text x="66.6" y="178.8">3</text>
<text x="66.6" y="181.4">7</text>
<text x="55.6" y="186.1" transform="rotate(-90 55.6 186.1)">4</text>
</g>
<g font-size="1.8" fill="#0f0f0f">
<text x="90.6" y="51.7">~{RESET}</text>
<text x="68.6" y="63.2">XTAL_IN</text>
<text x="102.9" y="65.7">D_-</text>
<text x="102.9" y="63.2">D_+</text>
<text x="68.6" y="73.3">XTAL_OUT</text>
<text x="95.5" y="75.9">XTAL_IN</text>
<text x="93.8" y="80.9">XTAL_OUT</text>
<text x="182.4" y="84.6">toslink</text>
<text x="96.4" y="106.3">SWCLK</text>
<text x="98.7" y="108.9">SWD</text>
<text x="100.2" y="114">CS</text>
<text x="39.4" y="115.2">~{RESET}</text>
<text x="93.7" y="116.5">QSPI_CLK</text>
<text x="99" y="119">SD0</text>
<text x="161.3" y="115.2">PICO_LED</text>
<text x="99" y="121.6">SD1</text>
<text x="99" y="124.1">SD2</text>
<text x="99" y="126.7">SD3</text>
<text x="34.1" y="173.6">CS</text>
<text x="74.9" y="173.6">SD1</text>
<text x="74.9" y="171.1">SD0</text>
<text x="27.7" y="178.7">QSPI_CLK</text>
<text x="74.9" y="178.7">SD2</text>
<text x="107.7" y="178.7">PICO_LED</text>
<text x="74.9" y="181.3">SD3</text>
</g>
<g font-size="1.8" fill="#725600">
<text x="178" y="53.1">Pico_tx</text>
<text x="178" y="55.6">Pico_rx</text>
<text x="178" y="68.3">Pico_sda</text>
<text x="178" y="70.9">Pico_scl</text>
<text x="32.5" y="113.9">SWD</text>
<text x="34" y="119">SWCLK</text>
</g>
<text font-size="1.8" fill="#840084" x="218.3" y="131.4">IRM-V838M3-C/TR1</text>
<g font-size="1.4" fill="#006464">
<text x="105.3" y="51">10k</text>
<text x="215.9" y="58.6">220R</text>
<text x="232.2" y="57.9">1</text>
<text x="232.2" y="63">2</text>
<text x="66.3" y="75.4">1k</text>
<text x="190.4" y="118.3">10k</text>
<text x="189.2" y="123.4">220R</text>
<text x="121.1" y="181.6">470R</text>
</g>
<g font-size="1.4" fill="#a90000">
<text x="229.3" y="56.9">1</text>
<text x="229.3" y="62">2</text>
</g>
<g font-size="1.1" fill="#a90000">
<text x="50.6" y="68.3">4</text>
<text x="53.1" y="71" transform="rotate(-90 53.1 71)">1</text>
<text x="53.1" y="67.2" transform="rotate(-90 53.1 67.2)">3</text>
<text x="55" y="68.3">2</text>
</g>
<text font-size="1.1" fill="#0f0f0f" x="54.6" y="73.4">XTAL_O</text>
</svg>
